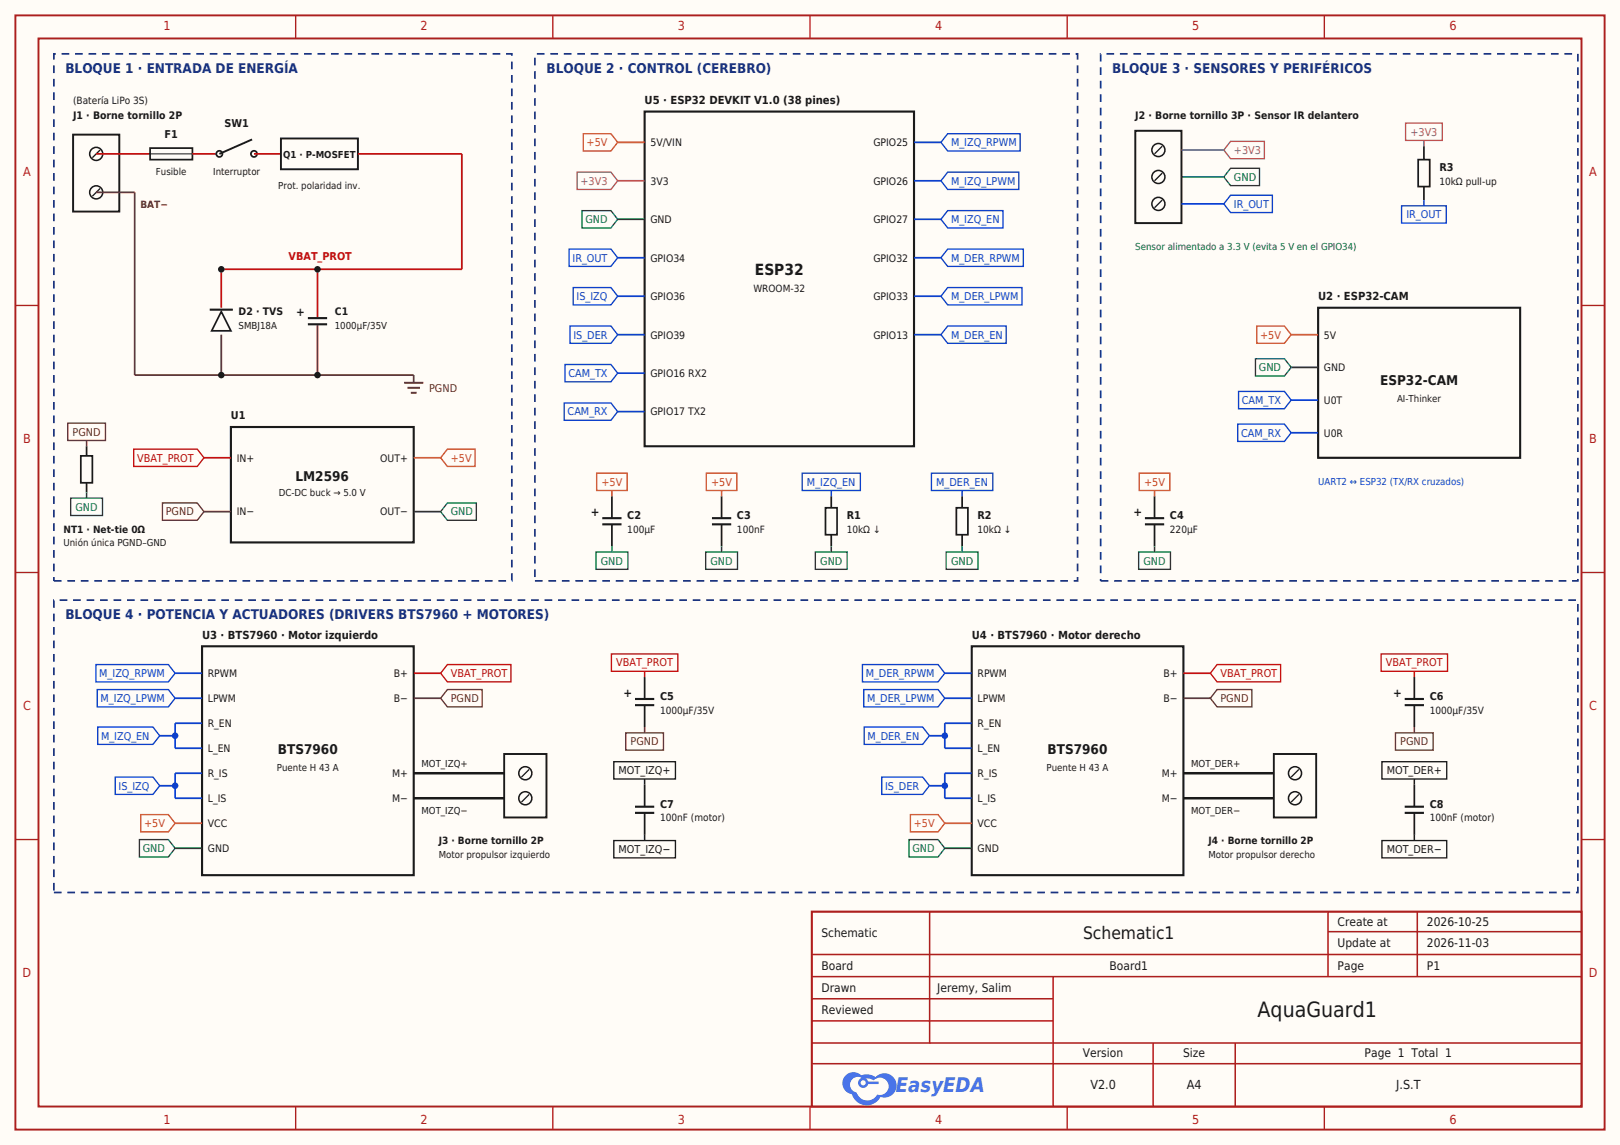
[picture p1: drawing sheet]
<svg xmlns="http://www.w3.org/2000/svg" width="297mm" height="210mm" viewBox="0 0 297 210" stroke-linecap="round" stroke-linejoin="round" font-family="sans-serif">
<path d="M0 0h297v210h-297z" fill-rule="evenodd" fill="#fffcf7"/>
<path d="M2.8 2.8h291.4v204.4h-291.4zM7.1 7.1h282.8v195.8h-282.8z" fill="none" stroke="#ac1f1e" stroke-width=".35"/>
<g fill="none" stroke="#ac1f1e" stroke-width=".25">
<path d="M54.2 2.8v4.3M101.4 2.8v4.3M148.5 2.8v4.3M195.6 2.8v4.3M242.8 2.8v4.3M2.8 56h4.3M289.9 56h4.3M2.8 105h4.3M289.9 105h4.3M2.8 154h4.3M289.9 154h4.3M54.2 202.9v4.3"/>
<path d="M101.4 202.9v4.3M148.5 202.9v4.3M195.6 202.9v4.3M242.8 202.9v4.3"/>
</g>
<path d="M9.9 9.9h83.9v96.6h-83.9z" fill="none" stroke="#1a3380" stroke-width=".32" stroke-dasharray="1.4 1.1" stroke-linecap="butt"/>
<path d="M13.4 24.7h8.5v14.1h-8.5z" fill-rule="evenodd" fill="#fffcf7" stroke="#1a1a1a" stroke-width=".35"/>
<circle cx="17.6" cy="28.2" r="1.2" fill="#fffcf7" stroke="#1a1a1a" stroke-width=".28"/>
<path d="M18.3 27.5l-1.4 1.4" fill="none" stroke="#1a1a1a" stroke-width=".25"/>
<circle cx="17.6" cy="35.3" r="1.2" fill="#fffcf7" stroke="#1a1a1a" stroke-width=".28"/>
<path d="M18.3 34.6l-1.4 1.4" fill="none" stroke="#1a1a1a" stroke-width=".25"/>
<path d="M17.6 28.2h9.9" fill="none" stroke="#c70d0d" stroke-width=".32"/>
<path d="M27.5 27.2h7.8v2.1h-7.8z" fill-rule="evenodd" fill="#fffcf7" stroke="#1a1a1a" stroke-width=".32"/>
<path d="M27.5 28.2h7.8" fill="none" stroke="#1a1a1a" stroke-width=".18"/>
<path d="M35.3 28.2h4.9" fill="none" stroke="#c70d0d" stroke-width=".32"/>
<g fill="#fffcf7" stroke="#1a1a1a" stroke-width=".32">
<circle cx="40.2" cy="28.2" r=".56"/>
<circle cx="46.6" cy="28.2" r=".56"/>
</g>
<path d="M46.2 25.6l-6 2.6" fill="none" stroke="#1a1a1a" stroke-width=".35"/>
<path d="M46.6 28.2h4.9" fill="none" stroke="#c70d0d" stroke-width=".32"/>
<path d="M51.5 25.4h14.1v5.6h-14.1z" fill-rule="evenodd" fill="#fffcf7" stroke="#1a1a1a" stroke-width=".35"/>
<path d="M65.6 28.2h19.1v21.2h-44.1v7" fill="none" stroke="#c70d0d" stroke-width=".32"/>
<path d="M17.6 35.3h7.1v33.5h51.1M40.6 61.4v7.4" fill="none" stroke="#73380d" stroke-width=".32"/>
<path d="M40.6 57.1l1.7 3.6h-3.5z" fill="#fffcf7" stroke="#1a1a1a" stroke-width=".32"/>
<path d="M38.5 56.8h4.2M56.4 58.3h3.6M56.4 59.5h3.6" fill="none" stroke="#1a1a1a" stroke-width=".39"/>
<path d="M58.2 49.4v8.8" fill="none" stroke="#c70d0d" stroke-width=".32"/>
<path d="M58.2 59.6v9.2" fill="none" stroke="#73380d" stroke-width=".32"/>
<g fill="#1a1a1a">
<circle cx="40.6" cy="49.4" r=".6"/>
<circle cx="58.2" cy="49.4" r=".6"/>
<circle cx="40.6" cy="68.8" r=".6"/>
<circle cx="58.2" cy="68.8" r=".6"/>
</g>
<path d="M75.8 68.8v1.4" fill="none" stroke="#73380d" stroke-width=".32"/>
<path d="M74.1 70.2h3.5M74.7 71.1h2.3M75.3 72h1.1" fill="none" stroke="#73380d" stroke-width=".35"/>
<path d="M15.9 81.8v1.8M15.9 88.5v1.8" fill="none" stroke="#1a1a1a" stroke-width=".32"/>
<path d="M14.8 83.6h2.1v4.9h-2.1z" fill-rule="evenodd" fill="#fffcf7" stroke="#1a1a1a" stroke-width=".32"/>
<path d="M15.9 80.8v1" fill="none" stroke="#73380d" stroke-width=".28"/>
<path d="M12.4 77.6h6.9v3.2h-6.9z" fill-rule="evenodd" fill="#fffcf7" stroke="#73380d" stroke-width=".25"/>
<path d="M15.9 90.3v1.1" fill="none" stroke="#008026" stroke-width=".28"/>
<path d="M13 91.4h5.8v3.1h-5.8z" fill-rule="evenodd" fill="#fffcf7" stroke="#008026" stroke-width=".25"/>
<path d="M42.3 78.3h33.5v21.2h-33.5z" fill-rule="evenodd" fill="#fffcf7" stroke="#1a1a1a" stroke-width=".39"/>
<path d="M37.4 84h4.9" fill="none" stroke="#c70d0d" stroke-width=".32"/>
<path d="M24.5 82.4h11.7l1.2 1.6-1.2 1.5h-11.7z" fill-rule="evenodd" fill="#fffcf7" stroke="#c70d0d" stroke-width=".25"/>
<path d="M37.4 93.8h4.9" fill="none" stroke="#73380d" stroke-width=".32"/>
<path d="M29.8 92.3h6.4l1.2 1.5-1.2 1.6h-6.4z" fill-rule="evenodd" fill="#fffcf7" stroke="#73380d" stroke-width=".25"/>
<path d="M75.8 84h5" fill="none" stroke="#e67300" stroke-width=".32"/>
<path d="M82 82.4h5.1v3.1h-5.1l-1.2-1.5z" fill-rule="evenodd" fill="#fffcf7" stroke="#e67300" stroke-width=".25"/>
<path d="M75.8 93.8h5" fill="none" stroke="#008026" stroke-width=".32"/>
<path d="M82 92.3h5.3v3.1h-5.3l-1.2-1.6z" fill-rule="evenodd" fill="#fffcf7" stroke="#008026" stroke-width=".25"/>
<path d="M98.1 9.9h99.5v96.6h-99.5z" fill="none" stroke="#1a3380" stroke-width=".32" stroke-dasharray="1.4 1.1" stroke-linecap="butt"/>
<path d="M118.2 20.5h49.4v61.3h-49.4z" fill-rule="evenodd" fill="#fffcf7" stroke="#1a1a1a" stroke-width=".39"/>
<path d="M113.2 26.1h5" fill="none" stroke="#e67300" stroke-width=".32"/>
<path d="M106.9 24.5h5.1l1.2 1.6-1.2 1.6h-5.1z" fill-rule="evenodd" fill="#fffcf7" stroke="#e67300" stroke-width=".25"/>
<path d="M113.2 33.2h5" fill="none" stroke="#991a99" stroke-width=".32"/>
<path d="M105.8 31.6h6.2l1.2 1.6-1.2 1.5h-6.2z" fill-rule="evenodd" fill="#fffcf7" stroke="#991a99" stroke-width=".25"/>
<path d="M113.2 40.2h5" fill="none" stroke="#008026" stroke-width=".32"/>
<path d="M106.7 38.6h5.3l1.2 1.6-1.2 1.6h-5.3z" fill-rule="evenodd" fill="#fffcf7" stroke="#008026" stroke-width=".25"/>
<path d="M113.2 47.3h5" fill="none" stroke="#0d40cc" stroke-width=".32"/>
<path d="M104.3 45.7h7.7l1.2 1.6-1.2 1.6h-7.7z" fill-rule="evenodd" fill="#fffcf7" stroke="#0d40cc" stroke-width=".25"/>
<path d="M113.2 54.3h5" fill="none" stroke="#0d40cc" stroke-width=".32"/>
<path d="M105.1 52.7h6.9l1.2 1.6-1.2 1.6h-6.9z" fill-rule="evenodd" fill="#fffcf7" stroke="#0d40cc" stroke-width=".25"/>
<path d="M113.2 61.4h5" fill="none" stroke="#0d40cc" stroke-width=".32"/>
<path d="M104.5 59.8h7.5l1.2 1.6-1.2 1.6h-7.5z" fill-rule="evenodd" fill="#fffcf7" stroke="#0d40cc" stroke-width=".25"/>
<path d="M113.2 68.4h5" fill="none" stroke="#0d40cc" stroke-width=".32"/>
<path d="M103.6 66.9h8.4l1.2 1.5-1.2 1.6h-8.4z" fill-rule="evenodd" fill="#fffcf7" stroke="#0d40cc" stroke-width=".25"/>
<path d="M113.2 75.5h5" fill="none" stroke="#0d40cc" stroke-width=".32"/>
<path d="M103.4 73.9h8.6l1.2 1.6-1.2 1.6h-8.6z" fill-rule="evenodd" fill="#fffcf7" stroke="#0d40cc" stroke-width=".25"/>
<path d="M167.6 26.1h4.9" fill="none" stroke="#0d40cc" stroke-width=".32"/>
<path d="M173.7 24.5h13.3v3.2h-13.3l-1.2-1.6z" fill-rule="evenodd" fill="#fffcf7" stroke="#0d40cc" stroke-width=".25"/>
<path d="M167.6 33.2h4.9" fill="none" stroke="#0d40cc" stroke-width=".32"/>
<path d="M173.7 31.6h13.1v3.1h-13.1l-1.2-1.5z" fill-rule="evenodd" fill="#fffcf7" stroke="#0d40cc" stroke-width=".25"/>
<path d="M167.6 40.2h4.9" fill="none" stroke="#0d40cc" stroke-width=".32"/>
<path d="M173.7 38.6h10.2v3.2h-10.2l-1.2-1.6z" fill-rule="evenodd" fill="#fffcf7" stroke="#0d40cc" stroke-width=".25"/>
<path d="M167.6 47.3h4.9" fill="none" stroke="#0d40cc" stroke-width=".32"/>
<path d="M173.7 45.7h13.9v3.2h-13.9l-1.2-1.6z" fill-rule="evenodd" fill="#fffcf7" stroke="#0d40cc" stroke-width=".25"/>
<path d="M167.6 54.3h4.9" fill="none" stroke="#0d40cc" stroke-width=".32"/>
<path d="M173.7 52.7h13.7v3.2h-13.7l-1.2-1.6z" fill-rule="evenodd" fill="#fffcf7" stroke="#0d40cc" stroke-width=".25"/>
<path d="M167.6 61.4h4.9" fill="none" stroke="#0d40cc" stroke-width=".32"/>
<path d="M173.7 59.8h10.8v3.2h-10.8l-1.2-1.6z" fill-rule="evenodd" fill="#fffcf7" stroke="#0d40cc" stroke-width=".25"/>
<path d="M112.2 91v4M112.2 96.2v4" fill="none" stroke="#1a1a1a" stroke-width=".32"/>
<path d="M110.4 95h3.5M110.4 96.2h3.5" fill="none" stroke="#1a1a1a" stroke-width=".39"/>
<path d="M112.2 90v1" fill="none" stroke="#e67300" stroke-width=".28"/>
<path d="M109.4 86.8h5.6v3.2h-5.6z" fill-rule="evenodd" fill="#fffcf7" stroke="#e67300" stroke-width=".25"/>
<path d="M112.2 100.2v1" fill="none" stroke="#008026" stroke-width=".28"/>
<path d="M109.3 101.2h5.8v3.2h-5.8z" fill-rule="evenodd" fill="#fffcf7" stroke="#008026" stroke-width=".25"/>
<path d="M132.3 91v4M132.3 96.2v4" fill="none" stroke="#1a1a1a" stroke-width=".32"/>
<path d="M130.5 95h3.6M130.5 96.2h3.6" fill="none" stroke="#1a1a1a" stroke-width=".39"/>
<path d="M132.3 90v1" fill="none" stroke="#e67300" stroke-width=".28"/>
<path d="M129.5 86.8h5.6v3.2h-5.6z" fill-rule="evenodd" fill="#fffcf7" stroke="#e67300" stroke-width=".25"/>
<path d="M132.3 100.2v1" fill="none" stroke="#008026" stroke-width=".28"/>
<path d="M129.4 101.2h5.8v3.2h-5.8z" fill-rule="evenodd" fill="#fffcf7" stroke="#008026" stroke-width=".25"/>
<path d="M152.4 91v2.1M152.4 98.1v2.1" fill="none" stroke="#1a1a1a" stroke-width=".32"/>
<path d="M151.3 93.1h2.2v5h-2.2z" fill-rule="evenodd" fill="#fffcf7" stroke="#1a1a1a" stroke-width=".32"/>
<path d="M152.4 90v1" fill="none" stroke="#0d40cc" stroke-width=".28"/>
<path d="M147.1 86.8h10.6v3.2h-10.6z" fill-rule="evenodd" fill="#fffcf7" stroke="#0d40cc" stroke-width=".25"/>
<path d="M152.4 100.2v1" fill="none" stroke="#008026" stroke-width=".28"/>
<path d="M149.5 101.2h5.8v3.2h-5.8z" fill-rule="evenodd" fill="#fffcf7" stroke="#008026" stroke-width=".25"/>
<path d="M176.4 91v2.1M176.4 98.1v2.1" fill="none" stroke="#1a1a1a" stroke-width=".32"/>
<path d="M175.3 93.1h2.1v5h-2.1z" fill-rule="evenodd" fill="#fffcf7" stroke="#1a1a1a" stroke-width=".32"/>
<path d="M176.4 90v1" fill="none" stroke="#0d40cc" stroke-width=".28"/>
<path d="M170.8 86.8h11.2v3.2h-11.2z" fill-rule="evenodd" fill="#fffcf7" stroke="#0d40cc" stroke-width=".25"/>
<path d="M176.4 100.2v1" fill="none" stroke="#008026" stroke-width=".28"/>
<path d="M173.5 101.2h5.8v3.2h-5.8z" fill-rule="evenodd" fill="#fffcf7" stroke="#008026" stroke-width=".25"/>
<path d="M201.8 9.9h87.5v96.6h-87.5z" fill="none" stroke="#1a3380" stroke-width=".32" stroke-dasharray="1.4 1.1" stroke-linecap="butt"/>
<path d="M208.1 24h8.5v16.9h-8.5z" fill-rule="evenodd" fill="#fffcf7" stroke="#1a1a1a" stroke-width=".35"/>
<circle cx="212.4" cy="27.5" r="1.2" fill="#fffcf7" stroke="#1a1a1a" stroke-width=".28"/>
<path d="M213.1 26.8l-1.4 1.4" fill="none" stroke="#1a1a1a" stroke-width=".25"/>
<circle cx="212.4" cy="32.5" r="1.2" fill="#fffcf7" stroke="#1a1a1a" stroke-width=".28"/>
<path d="M213.1 31.7l-1.4 1.5" fill="none" stroke="#1a1a1a" stroke-width=".25"/>
<circle cx="212.4" cy="37.4" r="1.2" fill="#fffcf7" stroke="#1a1a1a" stroke-width=".28"/>
<path d="M213.1 36.7l-1.4 1.4" fill="none" stroke="#1a1a1a" stroke-width=".25"/>
<path d="M216.6 27.5h7.8" fill="none" stroke="#991a99" stroke-width=".32"/>
<path d="M225.6 25.9h6.2v3.2h-6.2l-1.2-1.6z" fill-rule="evenodd" fill="#fffcf7" stroke="#991a99" stroke-width=".25"/>
<path d="M216.6 32.5h7.8" fill="none" stroke="#008026" stroke-width=".32"/>
<path d="M225.6 30.9h5.3v3.1h-5.3l-1.2-1.5z" fill-rule="evenodd" fill="#fffcf7" stroke="#008026" stroke-width=".25"/>
<path d="M216.6 37.4h7.8" fill="none" stroke="#0d40cc" stroke-width=".32"/>
<path d="M225.6 35.8h7.7v3.2h-7.7l-1.2-1.6z" fill-rule="evenodd" fill="#fffcf7" stroke="#0d40cc" stroke-width=".25"/>
<path d="M261.1 26.8v2.5M261.1 34.2v2.5" fill="none" stroke="#1a1a1a" stroke-width=".32"/>
<path d="M260 29.3h2.1v4.9h-2.1z" fill-rule="evenodd" fill="#fffcf7" stroke="#1a1a1a" stroke-width=".32"/>
<path d="M261.1 25.8v1" fill="none" stroke="#991a99" stroke-width=".28"/>
<path d="M257.7 22.6h6.7v3.2h-6.7z" fill-rule="evenodd" fill="#fffcf7" stroke="#991a99" stroke-width=".25"/>
<path d="M261.1 36.7v1" fill="none" stroke="#0d40cc" stroke-width=".28"/>
<path d="M257 37.7h8.2v3.2h-8.2z" fill-rule="evenodd" fill="#fffcf7" stroke="#0d40cc" stroke-width=".25"/>
<path d="M241.7 56.4h37v27.6h-37z" fill-rule="evenodd" fill="#fffcf7" stroke="#1a1a1a" stroke-width=".39"/>
<path d="M236.7 61.4h5" fill="none" stroke="#e67300" stroke-width=".32"/>
<path d="M230.4 59.8h5.1l1.2 1.6-1.2 1.6h-5.1z" fill-rule="evenodd" fill="#fffcf7" stroke="#e67300" stroke-width=".25"/>
<path d="M236.7 67.4h5" fill="none" stroke="#008026" stroke-width=".32"/>
<path d="M230.2 65.8h5.3l1.2 1.6-1.2 1.6h-5.3z" fill-rule="evenodd" fill="#fffcf7" stroke="#008026" stroke-width=".25"/>
<path d="M236.7 73.4h5" fill="none" stroke="#0d40cc" stroke-width=".32"/>
<path d="M227.1 71.8h8.4l1.2 1.6-1.2 1.6h-8.4z" fill-rule="evenodd" fill="#fffcf7" stroke="#0d40cc" stroke-width=".25"/>
<path d="M236.7 79.4h5" fill="none" stroke="#0d40cc" stroke-width=".32"/>
<path d="M226.9 77.8h8.6l1.2 1.6-1.2 1.6h-8.6z" fill-rule="evenodd" fill="#fffcf7" stroke="#0d40cc" stroke-width=".25"/>
<path d="M211.7 91v4M211.7 96.2v4" fill="none" stroke="#1a1a1a" stroke-width=".32"/>
<path d="M209.9 95h3.5M209.9 96.2h3.5" fill="none" stroke="#1a1a1a" stroke-width=".39"/>
<path d="M211.7 90v1" fill="none" stroke="#e67300" stroke-width=".28"/>
<path d="M208.9 86.8h5.6v3.2h-5.6z" fill-rule="evenodd" fill="#fffcf7" stroke="#e67300" stroke-width=".25"/>
<path d="M211.7 100.2v1" fill="none" stroke="#008026" stroke-width=".28"/>
<path d="M208.7 101.2h5.9v3.2h-5.9z" fill-rule="evenodd" fill="#fffcf7" stroke="#008026" stroke-width=".25"/>
<path d="M9.9 110.1h279.4v53.6h-279.4z" fill="none" stroke="#1a3380" stroke-width=".32" stroke-dasharray="1.4 1.1" stroke-linecap="butt"/>
<path d="M37 118.5h38.8v42h-38.8z" fill-rule="evenodd" fill="#fffcf7" stroke="#1a1a1a" stroke-width=".39"/>
<path d="M32.1 123.5h4.9" fill="none" stroke="#0d40cc" stroke-width=".32"/>
<path d="M17.6 121.9h13.3l1.2 1.6-1.2 1.6h-13.3z" fill-rule="evenodd" fill="#fffcf7" stroke="#0d40cc" stroke-width=".25"/>
<path d="M32.1 128.1h4.9" fill="none" stroke="#0d40cc" stroke-width=".32"/>
<path d="M17.8 126.5h13.1l1.2 1.6-1.2 1.5h-13.1z" fill-rule="evenodd" fill="#fffcf7" stroke="#0d40cc" stroke-width=".25"/>
<path d="M32.1 151h4.9" fill="none" stroke="#e67300" stroke-width=".32"/>
<path d="M25.8 149.4h5.1l1.2 1.6-1.2 1.6h-5.1z" fill-rule="evenodd" fill="#fffcf7" stroke="#e67300" stroke-width=".25"/>
<path d="M32.1 155.6h4.9" fill="none" stroke="#008026" stroke-width=".32"/>
<path d="M25.6 154h5.3l1.2 1.6-1.2 1.6h-5.3z" fill-rule="evenodd" fill="#fffcf7" stroke="#008026" stroke-width=".25"/>
<path d="M37 132.6h-4.9v4.6h4.9" fill="none" stroke="#0d40cc" stroke-width=".32"/>
<circle cx="32.1" cy="134.9" r=".6" fill="#0d40cc"/>
<path d="M29.3 134.9h2.8" fill="none" stroke="#0d40cc" stroke-width=".32"/>
<path d="M17.9 133.3h10.1l1.3 1.6-1.3 1.6h-10.1z" fill-rule="evenodd" fill="#fffcf7" stroke="#0d40cc" stroke-width=".25"/>
<path d="M37 141.8h-4.9v4.6h4.9" fill="none" stroke="#0d40cc" stroke-width=".32"/>
<circle cx="32.1" cy="144.1" r=".6" fill="#0d40cc"/>
<path d="M29.3 144.1h2.8" fill="none" stroke="#0d40cc" stroke-width=".32"/>
<path d="M21.1 142.5h6.9l1.3 1.6-1.3 1.6h-6.9z" fill-rule="evenodd" fill="#fffcf7" stroke="#0d40cc" stroke-width=".25"/>
<path d="M75.8 123.5h5" fill="none" stroke="#c70d0d" stroke-width=".32"/>
<path d="M82 121.9h11.7v3.2h-11.7l-1.2-1.6z" fill-rule="evenodd" fill="#fffcf7" stroke="#c70d0d" stroke-width=".25"/>
<path d="M75.8 128.1h5" fill="none" stroke="#73380d" stroke-width=".32"/>
<path d="M82 126.5h6.4v3.1h-6.4l-1.2-1.5z" fill-rule="evenodd" fill="#fffcf7" stroke="#73380d" stroke-width=".25"/>
<path d="M75.8 141.8h16.6M75.8 146.4h16.6" fill="none" stroke="#1a1a1a" stroke-width=".46"/>
<path d="M92.4 138.3h7.8v11.6h-7.8z" fill-rule="evenodd" fill="#fffcf7" stroke="#1a1a1a" stroke-width=".35"/>
<circle cx="96.3" cy="141.8" r="1.2" fill="#fffcf7" stroke="#1a1a1a" stroke-width=".28"/>
<path d="M97 141.1l-1.4 1.4" fill="none" stroke="#1a1a1a" stroke-width=".25"/>
<circle cx="96.3" cy="146.4" r="1.2" fill="#fffcf7" stroke="#1a1a1a" stroke-width=".28"/>
<path d="M97 145.7l-1.4 1.4" fill="none" stroke="#1a1a1a" stroke-width=".25"/>
<path d="M178.2 118.5h38.8v42h-38.8z" fill-rule="evenodd" fill="#fffcf7" stroke="#1a1a1a" stroke-width=".39"/>
<path d="M173.2 123.5h5" fill="none" stroke="#0d40cc" stroke-width=".32"/>
<path d="M158.1 121.9h13.9l1.2 1.6-1.2 1.6h-13.9z" fill-rule="evenodd" fill="#fffcf7" stroke="#0d40cc" stroke-width=".25"/>
<path d="M173.2 128.1h5" fill="none" stroke="#0d40cc" stroke-width=".32"/>
<path d="M158.4 126.5h13.6l1.2 1.6-1.2 1.5h-13.6z" fill-rule="evenodd" fill="#fffcf7" stroke="#0d40cc" stroke-width=".25"/>
<path d="M173.2 151h5" fill="none" stroke="#e67300" stroke-width=".32"/>
<path d="M166.9 149.4h5.1l1.2 1.6-1.2 1.6h-5.1z" fill-rule="evenodd" fill="#fffcf7" stroke="#e67300" stroke-width=".25"/>
<path d="M173.2 155.6h5" fill="none" stroke="#008026" stroke-width=".32"/>
<path d="M166.7 154h5.3l1.2 1.6-1.2 1.6h-5.3z" fill-rule="evenodd" fill="#fffcf7" stroke="#008026" stroke-width=".25"/>
<path d="M178.2 132.6h-5v4.6h5" fill="none" stroke="#0d40cc" stroke-width=".32"/>
<circle cx="173.2" cy="134.9" r=".6" fill="#0d40cc"/>
<path d="M170.4 134.9h2.8" fill="none" stroke="#0d40cc" stroke-width=".32"/>
<path d="M158.4 133.3h10.8l1.2 1.6-1.2 1.6h-10.8z" fill-rule="evenodd" fill="#fffcf7" stroke="#0d40cc" stroke-width=".25"/>
<path d="M178.2 141.8h-5v4.6h5" fill="none" stroke="#0d40cc" stroke-width=".32"/>
<circle cx="173.2" cy="144.1" r=".6" fill="#0d40cc"/>
<path d="M170.4 144.1h2.8" fill="none" stroke="#0d40cc" stroke-width=".32"/>
<path d="M161.7 142.5h7.5l1.2 1.6-1.2 1.6h-7.5z" fill-rule="evenodd" fill="#fffcf7" stroke="#0d40cc" stroke-width=".25"/>
<path d="M217 123.5h4.9" fill="none" stroke="#c70d0d" stroke-width=".32"/>
<path d="M223.1 121.9h11.7v3.2h-11.7l-1.2-1.6z" fill-rule="evenodd" fill="#fffcf7" stroke="#c70d0d" stroke-width=".25"/>
<path d="M217 128.1h4.9" fill="none" stroke="#73380d" stroke-width=".32"/>
<path d="M223.1 126.5h6.4v3.1h-6.4l-1.2-1.5z" fill-rule="evenodd" fill="#fffcf7" stroke="#73380d" stroke-width=".25"/>
<path d="M217 141.8h16.5M217 146.4h16.5" fill="none" stroke="#1a1a1a" stroke-width=".46"/>
<path d="M233.5 138.3h7.8v11.6h-7.8z" fill-rule="evenodd" fill="#fffcf7" stroke="#1a1a1a" stroke-width=".35"/>
<circle cx="237.4" cy="141.8" r="1.2" fill="#fffcf7" stroke="#1a1a1a" stroke-width=".28"/>
<path d="M238.1 141.1l-1.4 1.4" fill="none" stroke="#1a1a1a" stroke-width=".25"/>
<circle cx="237.4" cy="146.4" r="1.2" fill="#fffcf7" stroke="#1a1a1a" stroke-width=".28"/>
<path d="M238.1 145.7l-1.4 1.4" fill="none" stroke="#1a1a1a" stroke-width=".25"/>
<path d="M118.2 124.2v4M118.2 129.3v4" fill="none" stroke="#1a1a1a" stroke-width=".32"/>
<path d="M116.4 128.2h3.5M116.4 129.3h3.5" fill="none" stroke="#1a1a1a" stroke-width=".39"/>
<path d="M118.2 123.1v1.1" fill="none" stroke="#c70d0d" stroke-width=".28"/>
<path d="M112.1 119.9h12.2v3.2h-12.2z" fill-rule="evenodd" fill="#fffcf7" stroke="#c70d0d" stroke-width=".25"/>
<path d="M118.2 133.3v1.1" fill="none" stroke="#73380d" stroke-width=".28"/>
<path d="M114.7 134.4h6.9v3.2h-6.9z" fill-rule="evenodd" fill="#fffcf7" stroke="#73380d" stroke-width=".25"/>
<path d="M118.2 143.9v4.1M118.2 149.1v4" fill="none" stroke="#1a1a1a" stroke-width=".32"/>
<path d="M116.4 148h3.5M116.4 149.1h3.5" fill="none" stroke="#1a1a1a" stroke-width=".39"/>
<path d="M118.2 142.9v1" fill="none" stroke="#1a1a1a" stroke-width=".28"/>
<path d="M112.5 139.7h11.3v3.2h-11.3z" fill-rule="evenodd" fill="#fffcf7" stroke="#1a1a1a" stroke-width=".25"/>
<path d="M118.2 153.1v1.1" fill="none" stroke="#1a1a1a" stroke-width=".28"/>
<path d="M112.5 154.2h11.3v3.1h-11.3z" fill-rule="evenodd" fill="#fffcf7" stroke="#1a1a1a" stroke-width=".25"/>
<path d="M259.3 124.2v4M259.3 129.3v4" fill="none" stroke="#1a1a1a" stroke-width=".32"/>
<path d="M257.5 128.2h3.6M257.5 129.3h3.6" fill="none" stroke="#1a1a1a" stroke-width=".39"/>
<path d="M259.3 123.1v1.1" fill="none" stroke="#c70d0d" stroke-width=".28"/>
<path d="M253.2 119.9h12.2v3.2h-12.2z" fill-rule="evenodd" fill="#fffcf7" stroke="#c70d0d" stroke-width=".25"/>
<path d="M259.3 133.3v1.1" fill="none" stroke="#73380d" stroke-width=".28"/>
<path d="M255.8 134.4h6.9v3.2h-6.9z" fill-rule="evenodd" fill="#fffcf7" stroke="#73380d" stroke-width=".25"/>
<path d="M259.3 143.9v4.1M259.3 149.1v4" fill="none" stroke="#1a1a1a" stroke-width=".32"/>
<path d="M257.5 148h3.6M257.5 149.1h3.6" fill="none" stroke="#1a1a1a" stroke-width=".39"/>
<path d="M259.3 142.9v1" fill="none" stroke="#1a1a1a" stroke-width=".28"/>
<path d="M253.3 139.7h11.9v3.2h-11.9z" fill-rule="evenodd" fill="#fffcf7" stroke="#1a1a1a" stroke-width=".25"/>
<path d="M259.3 153.1v1.1" fill="none" stroke="#1a1a1a" stroke-width=".28"/>
<path d="M253.3 154.2h11.9v3.1h-11.9z" fill-rule="evenodd" fill="#fffcf7" stroke="#1a1a1a" stroke-width=".25"/>
<path d="M148.8 167.2h141.1v35.7h-141.1z" fill-rule="evenodd" fill="#fffcf7" stroke="#ac1f1e" stroke-width=".39"/>
<g fill="none" stroke="#ac1f1e" stroke-width=".28">
<path d="M148.8 175.1h141.1M148.8 179.1h141.1M170.4 167.2v24.1M193.1 179.1v23.8M243.5 170.9h46.4M243.5 167.2v11.9M259.8 167.2v11.9M148.8 183.2h44.3M148.8 187.2h44.3M148.8 191.3h141.1M148.8 195.1h141.1M170.4 191.3h.1"/>
<path d="M211.4 191.3v11.6M226.5 191.3v11.6"/>
</g>
<g fill="#4573f2">
<path d="M156.5 198.7h5.6v2.2h-5.6z" fill-rule="evenodd"/>
<circle cx="156.5" cy="198.7" r="2.03"/>
<circle cx="158.9" cy="199.9" r="2.84"/>
<circle cx="162.1" cy="199.1" r="2.23"/>
</g>
<g fill="#fffcf7">
<path d="M157.3 198.9h4v1.6h-4z" fill-rule="evenodd"/>
<circle cx="157.3" cy="198.9" r="1.45"/>
<circle cx="159" cy="199.8" r="2.03"/>
<circle cx="161.3" cy="199.2" r="1.59"/>
</g>
<g fill="none" stroke="#4573f2" stroke-width=".46">
<path d="M159 198.6h2.1"/>
<circle cx="158.2" cy="198.6" r=".71"/>
</g>
<text font-size="3.9" fill="#1a1a1a" x="230.6" y="186.5">AquaGuard1</text>
<text font-size="3.7" fill="#4573f2" x="164.2" y="200.4">EasyEDA</text>
<text font-size="3.2" fill="#1a1a1a" x="198.6" y="172.2">Schematic1</text>
<text font-size="2.8" fill="#1a1a1a" x="138.4" y="50.4">ESP32</text>
<g font-size="2.5" fill="#1a3380">
<text x="12" y="13.4">BLOQUE 1 · ENTRADA DE ENERGÍA</text>
<text x="100.2" y="13.4">BLOQUE 2 · CONTROL (CEREBRO)</text>
<text x="203.9" y="13.4">BLOQUE 3 · SENSORES Y PERIFÉRICOS</text>
<text x="12" y="113.6">BLOQUE 4 · POTENCIA Y ACTUADORES (DRIVERS BTS7960 + MOTORES)</text>
</g>
<g font-size="2.5" fill="#1a1a1a">
<text x="253" y="70.6">ESP32-CAM</text>
<text x="54.2" y="88.2">LM2596</text>
<text x="50.9" y="138.3">BTS7960</text>
<text x="192.1" y="138.3">BTS7960</text>
</g>
<g font-size="2.3" fill="#ac1f1e">
<text x="30" y="5.5">1</text>
<text x="77.1" y="5.5">2</text>
<text x="124.3" y="5.5">3</text>
<text x="171.4" y="5.5">4</text>
<text x="218.6" y="5.5">5</text>
<text x="265.7" y="5.5">6</text>
<text x="4.2" y="32.4">A</text>
<text x="291.4" y="32.4">A</text>
<text x="4.2" y="81.3">B</text>
<text x="291.4" y="81.3">B</text>
<text x="4.2" y="130.3">C</text>
<text x="291.3" y="130.3">C</text>
<text x="4.1" y="179.3">D</text>
<text x="291.3" y="179.3">D</text>
<text x="30" y="206.1">1</text>
<text x="77.1" y="206.1">2</text>
<text x="124.3" y="206.1">3</text>
<text x="171.4" y="206.1">4</text>
<text x="218.6" y="206.1">5</text>
<text x="265.7" y="206.1">6</text>
</g>
<g font-size="2.3" fill="#1a1a1a">
<text x="199.9" y="199.8">V2.0</text>
<text x="217.6" y="199.8">A4</text>
<text x="256" y="199.8">J.S.T</text>
</g>
<g font-size="2.2" fill="#1a1a1a">
<text x="150.6" y="171.9">Schematic</text>
<text x="245.2" y="169.8">Create at</text>
<text x="245.2" y="173.7">Update at</text>
<text x="261.6" y="169.8">2026-10-25</text>
<text x="261.6" y="173.7">2026-11-03</text>
<text x="150.6" y="177.8">Board</text>
<text x="203.4" y="177.8">Board1</text>
<text x="245.2" y="177.8">Page</text>
<text x="261.6" y="177.8">P1</text>
<text x="150.6" y="181.9">Drawn</text>
<text x="150.6" y="186">Reviewed</text>
<text x="171.8" y="181.9">Jeremy, Salim</text>
<text x="198.5" y="193.9">Version</text>
<text x="216.9" y="193.9">Size</text>
<text x="250.2" y="193.9">Page 1 Total 1</text>
</g>
<g font-size="2.1" fill="#1a1a1a">
<text x="54.3" y="58">+</text>
<text x="108.3" y="94.7">+</text>
<text x="207.8" y="94.7">+</text>
<text x="114.3" y="127.9">+</text>
<text x="255.4" y="127.9">+</text>
</g>
<g font-size="2" fill="#1a1a1a">
<text x="41.2" y="23.3">SW1</text>
<text x="118.2" y="19.1">U5 · ESP32 DEVKIT V1.0 (38 pines)</text>
<text x="30.2" y="25.4">F1</text>
<text x="263.9" y="31.4">R3</text>
<text x="241.7" y="55">U2 · ESP32-CAM</text>
<text x="42.3" y="76.9">U1</text>
<text x="115" y="95.2">C2</text>
<text x="135.1" y="95.2">C3</text>
<text x="155.2" y="95.2">R1</text>
<text x="179.2" y="95.2">R2</text>
<text x="214.5" y="95.2">C4</text>
<text x="37" y="117.1">U3 · BTS7960 · Motor izquierdo</text>
<text x="178.2" y="117.1">U4 · BTS7960 · Motor derecho</text>
<text x="121" y="128.4">C5</text>
<text x="262.1" y="128.4">C6</text>
<text x="113.4" y="142">MOT_IZQ+</text>
<text x="254.2" y="142">MOT_DER+</text>
<text x="121" y="148.2">C7</text>
<text x="262.1" y="148.2">C8</text>
<text x="113.4" y="156.5">MOT_IZQ−</text>
<text x="254.2" y="156.5">MOT_DER−</text>
</g>
<g font-size="2" fill="#e67300">
<text x="107.6" y="26.8">+5V</text>
<text x="231" y="62.1">+5V</text>
<text x="82.6" y="84.7">+5V</text>
<text x="110.3" y="89.1">+5V</text>
<text x="130.4" y="89.1">+5V</text>
<text x="209.7" y="89.1">+5V</text>
<text x="26.4" y="151.7">+5V</text>
<text x="167.5" y="151.7">+5V</text>
</g>
<g font-size="2" fill="#0d40cc">
<text x="174.4" y="26.8">M_IZQ_RPWM</text>
<text x="174.4" y="33.9">M_IZQ_LPWM</text>
<text x="174.4" y="40.9">M_IZQ_EN</text>
<text x="226.2" y="38.1">IR_OUT</text>
<text x="257.8" y="40">IR_OUT</text>
<text x="105" y="48">IR_OUT</text>
<text x="174.4" y="48">M_DER_RPWM</text>
<text x="105.7" y="55">IS_IZQ</text>
<text x="174.4" y="55">M_DER_LPWM</text>
<text x="105.1" y="62.1">IS_DER</text>
<text x="174.4" y="62.1">M_DER_EN</text>
<text x="104.2" y="69.1">CAM_TX</text>
<text x="104.1" y="76.2">CAM_RX</text>
<text x="227.7" y="74.1">CAM_TX</text>
<text x="227.5" y="80.1">CAM_RX</text>
<text x="147.9" y="89.1">M_IZQ_EN</text>
<text x="171.6" y="89.1">M_DER_EN</text>
<text x="18.2" y="124.2">M_IZQ_RPWM</text>
<text x="158.7" y="124.2">M_DER_RPWM</text>
<text x="18.4" y="128.8">M_IZQ_LPWM</text>
<text x="159" y="128.8">M_DER_LPWM</text>
<text x="18.5" y="135.6">M_IZQ_EN</text>
<text x="159.1" y="135.6">M_DER_EN</text>
<text x="21.7" y="144.8">IS_IZQ</text>
<text x="162.3" y="144.8">IS_DER</text>
</g>
<g font-size="2" fill="#991a99">
<text x="226.2" y="28.2">+3V3</text>
<text x="258.6" y="24.9">+3V3</text>
<text x="106.4" y="33.9">+3V3</text>
</g>
<g font-size="2" fill="#008026">
<text x="226.2" y="33.2">GND</text>
<text x="107.3" y="40.9">GND</text>
<text x="230.8" y="68.1">GND</text>
<text x="13.8" y="93.7">GND</text>
<text x="82.6" y="94.5">GND</text>
<text x="110.1" y="103.5">GND</text>
<text x="130.3" y="103.5">GND</text>
<text x="150.4" y="103.5">GND</text>
<text x="174.4" y="103.5">GND</text>
<text x="209.6" y="103.5">GND</text>
<text x="26.2" y="156.3">GND</text>
<text x="167.3" y="156.3">GND</text>
</g>
<g font-size="2" fill="#c70d0d">
<text x="52.9" y="47.6">VBAT_PROT</text>
<text x="25.1" y="84.7">VBAT_PROT</text>
<text x="82.6" y="124.2">VBAT_PROT</text>
<text x="113" y="122.2">VBAT_PROT</text>
<text x="223.7" y="124.2">VBAT_PROT</text>
<text x="254.1" y="122.2">VBAT_PROT</text>
</g>
<g font-size="2" fill="#73380d">
<text x="78.7" y="72">PGND</text>
<text x="13.3" y="79.9">PGND</text>
<text x="30.4" y="94.5">PGND</text>
<text x="82.6" y="128.8">PGND</text>
<text x="223.7" y="128.8">PGND</text>
<text x="115.6" y="136.7">PGND</text>
<text x="256.7" y="136.7">PGND</text>
</g>
<g font-size="1.9" fill="#1a1a1a">
<text x="13.4" y="21.9">J1 · Borne tornillo 2P</text>
<text x="208.1" y="21.9">J2 · Borne tornillo 3P · Sensor IR delantero</text>
<text x="119.2" y="26.8">5V/VIN</text>
<text x="160.1" y="26.8">GPIO25</text>
<text x="119.2" y="33.9">3V3</text>
<text x="160.1" y="33.9">GPIO26</text>
<text x="119.2" y="40.9">GND</text>
<text x="160.1" y="40.9">GPIO27</text>
<text x="119.2" y="48">GPIO34</text>
<text x="160.1" y="48">GPIO32</text>
<text x="43.7" y="57.9">D2 · TVS</text>
<text x="61.4" y="57.9">C1</text>
<text x="119.2" y="55">GPIO36</text>
<text x="160.1" y="55">GPIO33</text>
<text x="119.2" y="62.1">GPIO39</text>
<text x="160.1" y="62.1">GPIO13</text>
<text x="242.7" y="62.1">5V</text>
<text x="119.2" y="69.1">GPIO16 RX2</text>
<text x="242.7" y="68.1">GND</text>
<text x="119.2" y="76.2">GPIO17 TX2</text>
<text x="242.7" y="74.1">U0T</text>
<text x="242.7" y="80.1">U0R</text>
<text x="43.4" y="84.7">IN+</text>
<text x="69.7" y="84.7">OUT+</text>
<text x="43.4" y="94.5">IN−</text>
<text x="69.7" y="94.5">OUT−</text>
<text x="38.1" y="124.2">RPWM</text>
<text x="72.2" y="124.2">B+</text>
<text x="179.2" y="124.2">RPWM</text>
<text x="213.3" y="124.2">B+</text>
<text x="38.1" y="128.8">LPWM</text>
<text x="72.2" y="128.8">B−</text>
<text x="179.2" y="128.8">LPWM</text>
<text x="213.3" y="128.8">B−</text>
<text x="38.1" y="133.3">R_EN</text>
<text x="38.1" y="137.9">L_EN</text>
<text x="179.2" y="133.3">R_EN</text>
<text x="179.2" y="137.9">L_EN</text>
<text x="38.1" y="142.5">R_IS</text>
<text x="71.9" y="142.5">M+</text>
<text x="179.2" y="142.5">R_IS</text>
<text x="213" y="142.5">M+</text>
<text x="38.1" y="147.1">L_IS</text>
<text x="71.9" y="147.1">M−</text>
<text x="179.2" y="147.1">L_IS</text>
<text x="213" y="147.1">M−</text>
<text x="38.1" y="151.7">VCC</text>
<text x="179.2" y="151.7">VCC</text>
<text x="38.1" y="156.3">GND</text>
<text x="179.2" y="156.3">GND</text>
</g>
<g font-size="1.8" fill="#1a1a1a">
<text x="13.4" y="19.1">(Batería LiPo 3S)</text>
<text x="51.9" y="28.9">Q1 · P-MOSFET</text>
<text x="28.6" y="32.1">Fusible</text>
<text x="39.1" y="32.1">Interruptor</text>
<text x="51" y="34.6">Prot. polaridad inv.</text>
<text x="263.9" y="33.9">10kΩ pull-up</text>
<text x="138.1" y="53.6">WROOM-32</text>
<text x="43.7" y="60.3">SMBJ18A</text>
<text x="61.4" y="60.3">1000µF/35V</text>
<text x="256.1" y="73.7">AI-Thinker</text>
<text x="51.1" y="91">DC-DC buck → 5.0 V</text>
<text x="11.6" y="97.7">NT1 · Net-tie 0Ω</text>
<text x="11.6" y="100.2">Unión única PGND–GND</text>
<text x="115" y="97.7">100µF</text>
<text x="135.1" y="97.7">100nF</text>
<text x="155.2" y="97.7">10kΩ ↓</text>
<text x="179.2" y="97.7">10kΩ ↓</text>
<text x="214.5" y="97.7">220µF</text>
<text x="121" y="130.9">1000µF/35V</text>
<text x="262.1" y="130.9">1000µF/35V</text>
<text x="50.8" y="141.5">Puente H 43 A</text>
<text x="77.3" y="140.8">MOT_IZQ+</text>
<text x="191.9" y="141.5">Puente H 43 A</text>
<text x="218.4" y="140.8">MOT_DER+</text>
<text x="77.3" y="149.2">MOT_IZQ−</text>
<text x="218.4" y="149.2">MOT_DER−</text>
<text x="80.4" y="154.9">J3 · Borne tornillo 2P</text>
<text x="121" y="150.6">100nF (motor)</text>
<text x="221.5" y="154.9">J4 · Borne tornillo 2P</text>
<text x="262.1" y="150.6">100nF (motor)</text>
<text x="80.4" y="157.3">Motor propulsor izquierdo</text>
<text x="221.5" y="157.3">Motor propulsor derecho</text>
</g>
<text font-size="1.8" fill="#73380d" x="25.8" y="38.1">BAT−</text>
<text font-size="1.8" fill="#008026" x="208.1" y="45.9">Sensor alimentado a 3.3 V (evita 5 V en el GPIO34)</text>
<text font-size="1.8" fill="#0d40cc" x="241.7" y="88.9">UART2 ↔ ESP32 (TX/RX cruzados)</text>
</svg>
